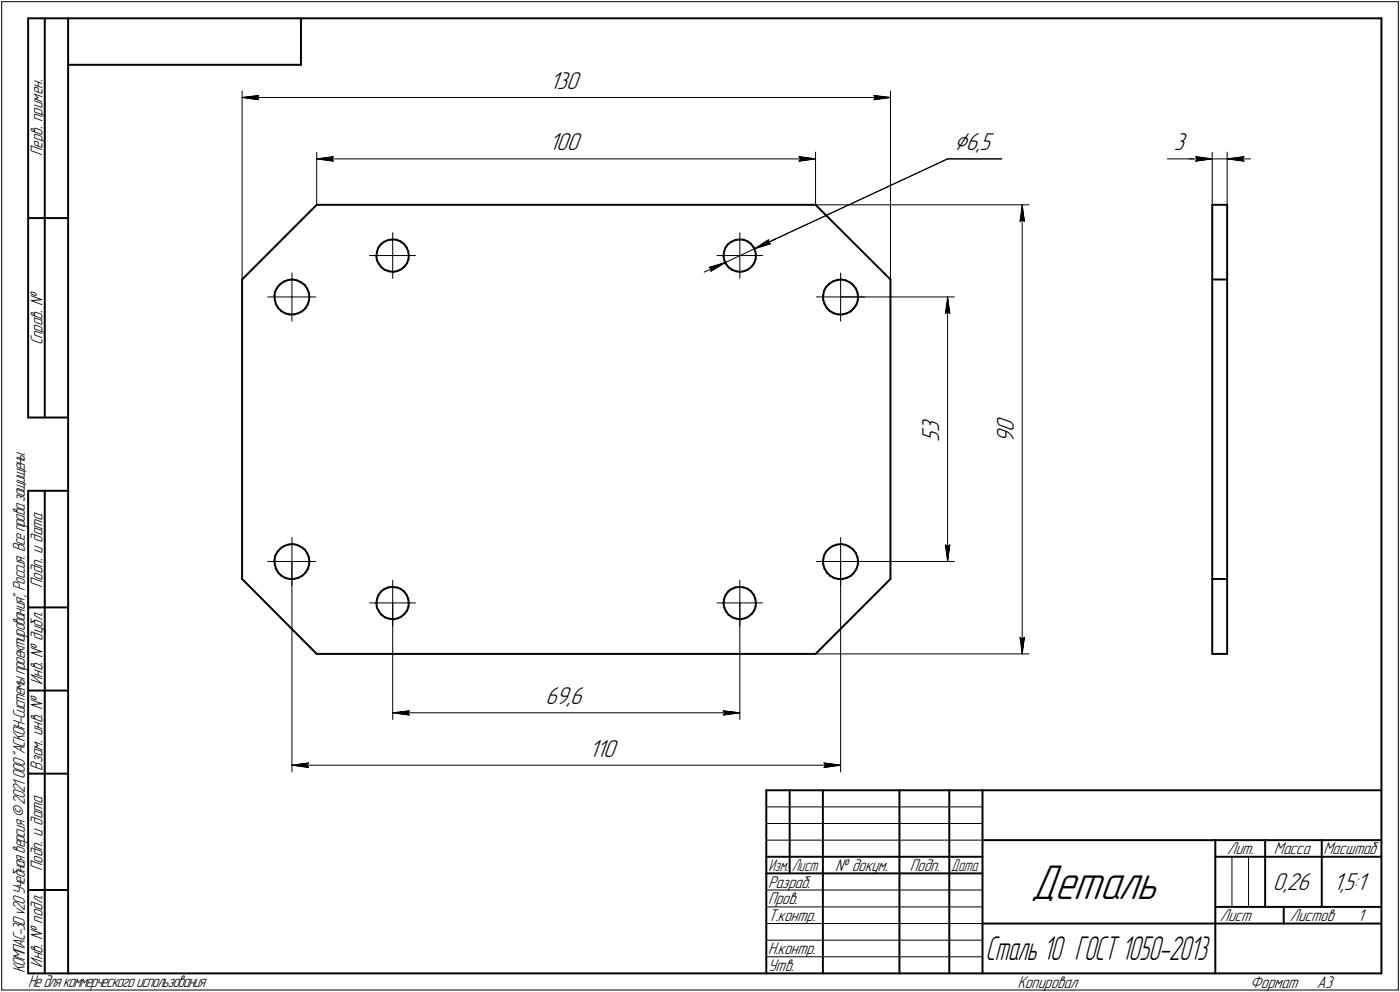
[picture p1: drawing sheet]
<svg xmlns="http://www.w3.org/2000/svg" width="421mm" height="298mm" viewBox="0 0 421 298" stroke-linecap="round" stroke-linejoin="round" font-family="sans-serif">
<g fill="none" stroke="#000" stroke-width=".59">
<path d="M8.5 5.5v120zM8.5 5.5h12zM13.5 5.5v120zM20.5 5.5v287zM20.5 5.5h395zM20.5 19.5h70zM90.5 5.5v14zM415.5 5.5v287zM8.5 65.5h12zM95.2 61.6h150.1zM95.2 61.6l-22.4 22.4zM113.2 77l.2 1.2z"/>
<path d="M113.4 75.7l-.2 1.3zM113.4 78.2l.6 1.1zM113.8 74.4l-.4 1.3zM114 79.3l.7 1zM114.6 73.4l1-.8zM114.6 73.4l-.8 1zM115.6 72.6l1.2-.5zM116.8 72.1l1.2-.1zM118 72l1.3 .1zM119.3 72.1l1.2 .5zM120.5 72.6l1 .7zM121.5 73.3l.8 1z"/>
<path d="M122.3 74.3l.5 1.2zM122.4 79.1l-.7 1zM122.8 75.5l.1 1.3zM122.9 77.9l-.5 1.2zM122.9 76.8v1.1zM217.6 77l.2 1.2zM217.8 75.7l-.2 1.3zM217.8 78.2l.6 1.1zM218.2 74.4l-.4 1.3zM218.4 79.3l.7 1zM218.9 73.4l1.1-.8zM218.9 73.4l-.7 1z"/>
<path d="M220 72.6l1.1-.5zM221.1 72.1l1.3-.1zM222.4 72l1.3 .1zM223.7 72.1l1.2 .5zM224.9 72.6l1 .7zM225.9 73.3l.8 1zM226.7 74.3l.5 1.2zM226.8 79.1l-.7 1zM227.2 75.5l.1 1.3zM227.2 77.9l-.4 1.2zM227.3 76.8l-.1 1.1zM245.3 61.6l22.5 22.4z"/>
<path d="M364.6 61.6v22.4zM364.6 61.6h4.5zM369.1 61.6v22.4zM72.8 84v90zM82.5 88.8l.1 1.3zM82.6 90.1l.4 1.3zM82.8 87.5l-.3 1.3zM83 91.4l.7 1.1zM83.5 86.3l-.7 1.2zM83.7 92.5l.9 1zM84.3 85.3l1.1-.7zM84.3 85.3l-.8 1z"/>
<path d="M84.6 93.5l1.2 .6zM85.4 84.6l1.3-.4zM85.8 94.1l1.2 .4zM86.7 84.2l1.4-.2zM87 94.5h1.4zM88.1 84l1.2 .2zM88.4 94.5l1.3-.4zM89.3 84.2l1.2 .6zM89.7 94.1l1.1-.5zM90.5 84.8l1.1 .8zM90.8 93.6l1.1-1zM91.6 85.6l.8 1.1z"/>
<path d="M92.4 86.7l.5 1.3zM92.5 91.5l-.6 1.1zM92.9 88l.1 1.2zM93 90.3l-.5 1.2zM93 89.2v1.1zM114.7 80.3l1 .8zM115.7 81.1l1.3 .4zM117 81.5l1.3 .2zM118.3 81.7l1.2-.3zM119.5 81.4l1.1-.5zM120.6 80.9l1.1-.8zM219.1 80.3l1.1 .8z"/>
<path d="M220.2 81.1l1.2 .4zM221.4 81.5l1.3 .2zM222.7 81.7l1.2-.3zM223.9 81.4l1.1-.5zM225 80.9l1.1-.8zM247.6 88.8v1.3zM247.6 90.1l.4 1.3zM247.8 87.5l-.2 1.3zM248 91.4l.7 1.1zM248.4 86.3l-.6 1.2zM248.7 92.5l.9 1zM249.3 85.3l1.1-.7z"/>
<path d="M249.3 85.3l-.9 1zM249.6 93.5l1.2 .6zM250.4 84.6l1.3-.4zM250.8 94.1l1.3 .4zM251.7 84.2l1.3-.2zM252.1 94.5h1.3zM253 84l1.3 .2zM253.4 94.5l1.3-.4zM254.3 84.2l1.2 .6zM254.7 94.1l1.2-.5zM255.5 84.8l1 .8zM255.9 93.6l.9-1z"/>
<path d="M256.5 85.6l.9 1.1zM257.4 86.7l.5 1.3zM257.6 91.5l-.8 1.1zM257.9 88l.2 1.2zM258 90.3l-.4 1.2zM258.1 89.2l-.1 1.1zM267.8 84v90zM364.6 84v90zM364.6 84h4.5zM369.1 84v90zM8.5 125.5h12zM8.5 147.5v145z"/>
<path d="M8.5 147.5h12zM13.5 147.5v145zM72.8 174l22.4 22.5zM82.5 168.3l.1 1.3zM82.6 169.6l.4 1.3zM82.8 167l-.3 1.3zM83 170.9l.7 1.1zM83.5 165.8l-.7 1.2zM83.7 172l.9 1zM84.3 164.8l1.1-.7zM84.3 164.8l-.8 1zM84.6 173l1.2 .7z"/>
<path d="M85.4 164.1l1.3-.4zM85.8 173.7l1.2 .3zM86.7 163.7l1.4-.2zM87 174h1.4zM88.1 163.5l1.2 .2zM88.4 174l1.3-.3zM89.3 163.7l1.2 .6zM89.7 173.7l1.1-.6zM90.5 164.3l1.1 .8zM90.8 173.1l1.1-1zM91.6 165.1l.8 1.1zM92.4 166.2l.5 1.3z"/>
<path d="M92.5 171l-.6 1.1zM92.9 167.5l.1 1.2zM93 169.8l-.5 1.2zM93 168.7v1.1zM113.8 178.9l-.4 1.2zM114.6 177.8l1-.8zM114.6 177.8l-.8 1.1zM115.6 177l1.2-.5zM116.8 176.5l1.2-.1zM118 176.4l1.3 .1zM119.3 176.5l1.2 .5zM120.5 177l1 .7z"/>
<path d="M121.5 177.7l.8 1zM122.3 178.7l.5 1.2zM122.8 179.9l.1 1.3zM218.2 178.9l-.4 1.2zM218.9 177.8l1.1-.8zM218.9 177.8l-.7 1.1zM220 177l1.1-.5zM221.1 176.5l1.3-.1zM222.4 176.4l1.3 .1zM223.7 176.5l1.2 .5zM224.9 177l1 .7zM225.9 177.7l.8 1z"/>
<path d="M226.7 178.7l.5 1.2zM227.2 179.9l.1 1.3zM247.6 168.3v1.3zM247.6 169.6l.4 1.3zM247.8 167l-.2 1.3zM248 170.9l.7 1.1zM248.4 165.8l-.6 1.2zM248.7 172l.9 1zM249.3 164.8l1.1-.7zM249.3 164.8l-.9 1zM249.6 173l1.2 .7zM250.4 164.1l1.3-.4z"/>
<path d="M250.8 173.7l1.3 .3zM251.7 163.7l1.3-.2zM252.1 174h1.3zM253 163.5l1.3 .2zM253.4 174l1.3-.3zM254.3 163.7l1.2 .6zM254.7 173.7l1.2-.6zM255.5 164.3l1 .8zM255.9 173.1l.9-1zM256.5 165.1l.9 1.1zM257.4 166.2l.5 1.3zM257.6 171l-.8 1.1z"/>
<path d="M257.9 167.5l.2 1.2zM258 169.8l-.4 1.2zM258.1 168.7l-.1 1.1zM267.8 174l-22.5 22.5zM364.6 174v22.5zM364.6 174h4.5zM369.1 174v22.5zM8.5 182.5h12zM95.2 196.5h150.1zM113.2 181.4l.2 1.2zM113.4 180.1l-.2 1.3zM113.4 182.6l.6 1.1z"/>
<path d="M114 183.7l.7 1zM114.7 184.7l1 .8zM115.7 185.5l1.3 .4zM117 185.9l1.3 .2zM118.3 186.1l1.2-.3zM119.5 185.8l1.1-.5zM120.6 185.3l1.1-.8zM122.4 183.5l-.7 1zM122.9 182.3l-.5 1.2zM122.9 181.2v1.1zM217.6 181.4l.2 1.2zM217.8 180.1l-.2 1.3z"/>
<path d="M217.8 182.6l.6 1.1zM218.4 183.7l.7 1zM219.1 184.7l1.1 .8zM220.2 185.5l1.2 .4zM221.4 185.9l1.3 .2zM222.7 186.1l1.2-.3zM223.9 185.8l1.1-.5zM225 185.3l1.1-.8zM226.8 183.5l-.7 1zM227.2 182.3l-.4 1.2zM227.3 181.2l-.1 1.1zM364.6 196.5h4.5z"/>
<path d="M8.5 207.5h12zM8.5 232.5h12zM230.5 237.5h185zM230.5 237.5v55zM237.5 237.5v25zM247.5 237.5v55zM270.5 237.5v55zM285.5 237.5v55zM295.5 237.5v55zM230.5 257.5h65zM295.5 252.5h120zM365.5 252.5v40z"/>
<path d="M365.5 257.5h15zM380.5 252.5v20zM380.5 257.5h35zM397.5 252.5v20zM8.5 267.5h12zM230.5 262.5h65zM295.5 277.5h70zM365.5 277.5h50zM365.5 272.5h50zM386.1 272.5v5zM8.5 292.5h12zM20.5 292.5h395z"/>
</g>
<g fill="none" stroke="#000" stroke-width=".3">
<path d="M.5 .5v297zM.5 .5h420zM420.5 .5v297zM72.8 27.3v56.7zM72.8 29.3l5-.6zM72.8 29.3l5 .7zM72.8 29.3h195zM77.3 29.3l.5 .7zM77.8 28.7l-.5 .6zM262.8 30l5-.7zM262.8 28.7l.5 .6zM262.8 28.7l5 .6z"/>
<path d="M263.3 29.3l-.5 .7zM267.8 27.3v56.7zM95.2 45.7v15.9zM95.2 47.8l5-.7zM95.2 47.8l5 .6zM95.2 47.8h150.1zM99.8 47.8l.4 .6zM100.2 47.1l-.4 .7zM240.3 48.4l5-.6zM240.3 47.1l.5 .7zM240.3 47.1l5 .7zM240.8 47.8l-.5 .6z"/>
<path d="M245.3 45.7v15.9zM285 47.8h16.2zM351 47.8h8.6zM357.6 47.8h7zM359.6 47.8h5zM359.6 47.1l5 .7zM359.6 47.1l.5 .7zM359.6 48.4l5-.6zM360.1 47.8l-.5 .6zM364.6 45.7v15.9zM364.6 47.8h4.5zM369.1 45.7v15.9z"/>
<path d="M369.1 47.8l5 .6zM369.1 47.8l5-.7zM369.1 47.8h7zM373.6 47.8l.5 .6zM374.1 47.1l-.5 .7zM111.2 76.8h6.9zM118.1 76.8h6.9zM118.1 76.8v6.9zM118.1 69.9v6.9zM215.6 76.8h6.9zM218.1 78.9l8.8-4.1zM222.5 76.8h6.9z"/>
<path d="M222.5 76.8v6.9zM222.5 69.9v6.9zM226.9 74.8l58.1-27zM226.9 74.8l4.8-1.6zM226.9 74.8l4.2-2.7zM226.9 74.8l6.4-3zM231 72.9l.7 .3zM231.1 72.1l-.1 .8zM245.3 61.6h64.2zM306.7 66.5l.7-.5zM307.4 61.6l.7 4.9zM307.4 66l.7 .5z"/>
<path d="M307.4 61.6l-.7 4.9zM307.4 61.6v134.9zM80.5 89.2h7.3zM87.8 89.2h7.2zM87.8 89.2v7.3zM87.8 82v7.2zM211.8 81.8l6.3-2.9zM213.3 80.3l4.8-1.4zM213.3 80.3l.7 .5zM213.8 81.5l4.3-2.6zM214 80.8l-.2 .7zM245.5 89.2h7.3z"/>
<path d="M252.8 89.2h7.2zM252.8 89.2v7.3zM252.8 82v7.2zM252.8 89.2h34.2zM284.3 94.2l.7-.5zM285 89.2l.7 5zM285 93.7l.7 .5zM285 89.2l-.7 5zM285 89.2v79.5zM80.5 168.7h7.3zM87.8 168.7h7.2zM87.8 168.7v7.3z"/>
<path d="M87.8 161.5v7.2zM87.8 168.7v63.3zM118.1 174.3v6.9zM222.5 174.3v6.9zM245.5 168.7h7.3zM252.8 168.7h7.2zM252.8 168.7v7.3zM252.8 161.5v7.2zM252.8 168.7v63.3zM252.8 168.7h34.2zM284.3 163.7l.7 5zM284.3 163.7l.7 .6z"/>
<path d="M285 164.3l.7-.6zM285.7 163.7l-.7 5zM111.2 181.2h6.9zM118.1 181.2h6.9zM118.1 181.2v6.9zM118.1 181.2v35zM215.6 181.2h6.9zM222.5 181.2h6.9zM222.5 181.2v6.9zM222.5 181.2v35zM245.3 196.5h64.2zM306.7 191.5l.7 5z"/>
<path d="M306.7 191.5l.7 .5zM307.4 192l.7-.5zM308.1 191.5l-.7 5zM118.1 214.2l5-.6zM118.1 214.2l5 .7zM118.1 214.2h104.4zM122.6 214.2l.5 .7zM123.1 213.6l-.5 .6zM217.5 214.9l5-.7zM217.5 213.6l.5 .6zM217.5 213.6l5 .6zM218 214.2l-.5 .7z"/>
<path d="M87.8 230l5-.7zM87.8 230l5 .6zM87.8 230h165zM92.3 230l.5 .6zM92.8 229.3l-.5 .7zM247.8 230.6l5-.6zM247.8 229.3l.4 .7zM247.8 229.3l5 .7zM248.2 230l-.4 .6zM230.5 247.5h65zM230.5 252.5h65zM230.5 242.5h65z"/>
<path d="M370.5 257.5v15zM375.5 257.5v15zM230.5 267.5h65zM230.5 272.5h65zM230.5 277.5h65zM.5 297.5h420zM230.5 282.5h65zM230.5 287.5h65z"/>
</g>
<g fill="#fff" stroke="#fff" stroke-width=".3">
<path d="M165.4 21.2h9.9zM165.4 21.3h9.9zM165.4 21.3h9.9zM165.4 21.4h9.9zM165.4 21.5h9.9zM165.4 21.6h9.9zM165.4 21.7h9.9zM165.4 21.8h9.9zM165.4 21.8h9.9zM165.4 21.9h9.9zM165.4 22h9.9zM165.4 22.1h9.9zM165.4 22.2h9.9zM165.4 22.3h9.9zM165.4 22.4h9.9zM165.4 22.4h9.9zM165.4 22.5h9.9zM165.4 22.6h9.9zM165.4 22.7h9.9zM165.4 22.8h9.9zM165.4 22.9h9.9zM165.4 22.9h9.9zM165.4 23h9.9zM165.4 23.1h9.9zM165.4 23.2h9.9zM165.4 23.3h9.9zM165.4 23.4h9.9zM165.4 23.5h9.9zM165.4 23.5h9.9zM165.4 23.6h9.9zM165.4 23.7h9.9zM165.4 23.8h9.9zM165.4 23.9h9.9zM165.4 24h9.9zM165.4 24h9.9zM165.4 24.1h9.9zM165.4 24.2h9.9zM165.4 24.3h9.9zM165.4 24.4h9.9zM165.4 24.5h9.9zM165.4 24.6h9.9zM165.4 24.6h9.9zM165.4 24.7h9.9zM165.4 24.8h9.9zM165.4 24.9h9.9zM165.4 25h9.9zM165.4 25.1h9.9zM165.4 25.1h9.9zM165.4 25.2h9.9zM165.4 25.3h9.9zM165.4 25.4h9.9zM165.4 25.5h9.9zM165.4 25.6h9.9zM165.4 25.7h9.9zM165.4 25.7h9.9zM165.4 25.8h9.9zM165.4 25.9h9.9zM165.4 26h9.9zM165.4 26.1h9.9zM165.4 26.2h9.9zM165.4 26.2h9.9zM165.4 26.3h9.9zM165.4 26.4h9.9zM165.4 26.5h9.9zM165.4 26.6h9.9zM165.4 26.7h9.9zM165.4 26.8h9.9zM165.4 26.8h9.9zM165.4 26.9h9.9zM165.4 27h9.9zM165.4 27.1h9.9zM165.4 27.2h9.9zM165.4 27.3h9.9zM165.4 27.3h9.9zM165.4 27.4h9.9zM165.4 27.5h9.9zM165.4 27.6h9.9zM165.4 27.7h9.9zM165.4 27.8h9.9zM165.4 27.9h9.9zM165.4 27.9h9.9zM165.4 28h9.9zM165.4 28.1h9.9zM165.4 28.2h9.9zM165.4 28.3h9.9z"/>
<path d="M77.7 28.2h.6zM77.1 28.3h1.2zM76.5 28.4h1.8zM75.9 28.4h2.4zM75.3 28.5h3zM74.6 28.6h3.7zM74.4 28.7h3.9zM74.2 28.8h4.1zM74 28.9h4.3zM73.7 29h4.6zM73.5 29h4.8zM73.3 29.1h5zM73.1 29.2h5.2zM72.8 29.3h5.5zM73.1 29.4h5.2zM73.2 29.5h5.1zM73.4 29.5h4.9zM73.7 29.6h4.6zM73.8 29.7h4.5zM74 29.8h4.3zM74.3 29.9h4zM74.4 30h3.9zM74.6 30.1h3.7zM75.3 30.1h3zM75.9 30.2h2.4zM76.5 30.3h1.8zM77.1 30.4h1.2zM77.7 30.5h.6z"/>
<path d="M262.3 28.2h.7zM262.3 28.3h1.3zM262.3 28.4h1.9zM262.3 28.4h2.5zM262.3 28.5h3.1zM262.3 28.6h3.7zM262.3 28.7h4zM262.3 28.8h4.2zM262.3 28.9h4.4zM262.3 29h4.7zM262.3 29h4.9zM262.3 29.1h5.1zM262.3 29.2h5.3zM262.3 29.3h5.5zM262.3 29.4h5.3zM262.3 29.5h5.2zM262.3 29.5h4.9zM262.3 29.6h4.7zM262.3 29.7h4.6zM262.3 29.8h4.3zM262.3 29.9h4.1zM262.3 30h4zM262.3 30.1h3.7zM262.3 30.1h3.1zM262.3 30.2h2.5zM262.3 30.3h1.9zM262.3 30.4h1.3zM262.3 30.5h.7z"/>
<path d="M165.1 39.6h10.3zM165.1 39.7h10.3zM165.1 39.8h10.3zM165.1 39.9h10.3zM165.1 40h10.3zM165.1 40h10.3zM165.1 40.1h10.3zM165.1 40.2h10.3zM165.1 40.3h10.3zM165.1 40.4h10.3zM165.1 40.5h10.3zM165.1 40.6h10.3zM165.1 40.6h10.3zM165.1 40.7h10.3zM165.1 40.8h10.3zM165.1 40.9h10.3zM165.1 41h10.3zM165.1 41.1h10.3zM165.1 41.1h10.3zM165.1 41.2h10.3zM165.1 41.3h10.3zM165.1 41.4h10.3zM165.1 41.5h10.3zM165.1 41.6h10.3zM165.1 41.7h10.3zM165.1 41.7h10.3zM165.1 41.8h10.3zM165.1 41.9h10.3zM165.1 42h10.3zM165.1 42.1h10.3zM165.1 42.2h10.3zM165.1 42.2h10.3zM165.1 42.3h10.3zM165.1 42.4h10.3zM165.1 42.5h10.3zM165.1 42.6h10.3zM165.1 42.7h10.3zM165.1 42.8h10.3zM165.1 42.8h10.3zM165.1 42.9h10.3zM165.1 43h10.3zM165.1 43.1h10.3zM165.1 43.2h10.3zM165.1 43.3h10.3zM165.1 43.3h10.3zM165.1 43.4h10.3zM165.1 43.5h10.3zM165.1 43.6h10.3zM165.1 43.7h10.3zM165.1 43.8h10.3zM165.1 43.9h10.3zM165.1 43.9h10.3zM165.1 44h10.3zM165.1 44.1h10.3zM165.1 44.2h10.3zM165.1 44.3h10.3zM165.1 44.4h10.3zM165.1 44.4h10.3zM165.1 44.5h10.3zM165.1 44.6h10.3zM165.1 44.7h10.3zM165.1 44.8h10.3zM165.1 44.9h10.3zM165.1 45h10.3zM165.1 45h10.3zM165.1 45.1h10.3zM165.1 45.2h10.3zM165.1 45.3h10.3zM165.1 45.4h10.3zM165.1 45.5h10.3zM165.1 45.6h10.3zM165.1 45.6h10.3zM165.1 45.7h10.3zM165.1 45.8h10.3zM165.1 45.9h10.3zM165.1 46h10.3zM165.1 46.1h10.3zM165.1 46.1h10.3zM165.1 46.2h10.3zM165.1 46.3h10.3zM165.1 46.4h10.3zM165.1 46.5h10.3zM165.1 46.6h10.3zM165.1 46.7h10.3z"/>
<path d="M100.2 46.6h.6zM99.6 46.7h1.2zM98.9 46.7h1.9zM98.3 46.8h2.5zM97.7 46.9h3.1zM97 47h3.8zM96.9 47.1h3.9zM96.7 47.2h4.1zM96.4 47.2h4.4zM96.3 47.3h4.5zM96.1 47.4h4.7zM95.8 47.5h5zM95.7 47.6h5.1zM95.5 47.7h5.3zM95.2 47.8h5.6zM95.5 47.8h5.3zM95.7 47.9h5.1zM95.8 48h5zM96.1 48.1h4.7zM96.3 48.2h4.5zM96.4 48.3h4.4zM96.7 48.3h4.1zM96.9 48.4h3.9zM97 48.5h3.8zM97.8 48.6h3zM98.6 48.7h2.2zM99.3 48.8h1.5zM100.1 48.9h.7z"/>
<path d="M239.8 46.6h.7zM239.8 46.7h1.2zM239.8 46.7h1.8zM239.8 46.8h2.5zM239.8 46.9h3.1zM239.8 47h3.7zM239.8 47.1h4zM239.8 47.2h4.1zM239.8 47.2h4.3zM239.8 47.3h4.5zM239.8 47.4h4.7zM239.8 47.5h4.9zM239.8 47.6h5.1zM239.8 47.7h5.3zM239.8 47.8h5.5zM239.8 47.8h5.3zM239.8 47.9h5.1zM239.8 48h4.9zM239.8 48.1h4.7zM239.8 48.2h4.5zM239.8 48.3h4.3zM239.8 48.3h4.1zM239.8 48.4h4zM239.8 48.5h3.7zM239.8 48.6h3zM239.8 48.7h2.3zM239.8 48.8h1.5zM239.8 48.9h.7z"/>
<path d="M177.2 221.8h9.2zM177.2 221.9h9.2zM177.2 222h9.2zM177.2 222.1h9.2zM177.2 222.2h9.2zM177.2 222.2h9.2zM177.2 222.3h9.2zM177.2 222.4h9.2zM177.2 222.5h9.2zM177.2 222.6h9.2zM177.2 222.7h9.2zM177.2 222.8h9.2zM177.2 222.8h9.2zM177.2 222.9h9.2zM177.2 223h9.2zM177.2 223.1h9.2zM177.2 223.2h9.2zM177.2 223.3h9.2zM177.2 223.4h9.2zM177.2 223.4h9.2zM177.2 223.5h9.2zM177.2 223.6h9.2zM177.2 223.7h9.2zM177.2 223.8h9.2zM177.2 223.9h9.2zM177.2 223.9h9.2zM177.2 224h9.2zM177.2 224.1h9.2zM177.2 224.2h9.2zM177.2 224.3h9.2zM177.2 224.4h9.2zM177.2 224.5h9.2zM177.2 224.5h9.2zM177.2 224.6h9.2zM177.2 224.7h9.2zM177.2 224.8h9.2zM177.2 224.9h9.2zM177.2 225h9.2zM177.2 225h9.2zM177.2 225.1h9.2zM177.2 225.2h9.2zM177.2 225.3h9.2zM177.2 225.4h9.2zM177.2 225.5h9.2zM177.2 225.6h9.2zM177.2 225.6h9.2zM177.2 225.7h9.2zM177.2 225.8h9.2zM177.2 225.9h9.2zM177.2 226h9.2zM177.2 226.1h9.2zM177.2 226.1h9.2zM177.2 226.2h9.2zM177.2 226.3h9.2zM177.2 226.4h9.2zM177.2 226.5h9.2zM177.2 226.6h9.2zM177.2 226.7h9.2zM177.2 226.7h9.2zM177.2 226.8h9.2zM177.2 226.9h9.2zM177.2 227h9.2zM177.2 227.1h9.2zM177.2 227.2h9.2zM177.2 227.2h9.2zM177.2 227.3h9.2zM177.2 227.4h9.2zM177.2 227.5h9.2zM177.2 227.6h9.2zM177.2 227.7h9.2zM177.2 227.8h9.2zM177.2 227.8h9.2zM177.2 227.9h9.2zM177.2 228h9.2zM177.2 228.1h9.2zM177.2 228.2h9.2zM177.2 228.3h9.2zM177.2 228.3h9.2zM177.2 228.4h9.2zM177.2 228.5h9.2zM177.2 228.6h9.2zM177.2 228.7h9.2zM177.2 228.8h9.2zM177.2 228.9h9.2z"/>
<path d="M92.7 228.8h.6zM92.1 228.9h1.2zM91.4 228.9h1.9zM90.8 229h2.5zM90.3 229.1h3zM89.6 229.2h3.7zM89.4 229.3h3.9zM89.2 229.4h4.1zM89 229.4h4.3zM88.8 229.5h4.5zM88.6 229.6h4.7zM88.4 229.7h4.9zM88.2 229.8h5.1zM88.1 229.9h5.2zM87.8 230h5.5zM88.1 230h5.2zM88.2 230.1h5.1zM88.4 230.2h4.9zM88.6 230.3h4.7zM88.8 230.4h4.5zM89 230.5h4.3zM89.2 230.5h4.1zM89.4 230.6h3.9zM89.6 230.7h3.7zM90.3 230.8h3zM91.1 230.9h2.2zM91.9 231h1.4zM92.6 231.1h.7z"/>
<path d="M247.3 228.8h.7zM247.3 228.9h1.3zM247.3 228.9h1.9zM247.3 229h2.6zM247.3 229.1h3.1zM247.3 229.2h3.7zM247.3 229.3h4zM247.3 229.4h4.2zM247.3 229.4h4.3zM247.3 229.5h4.6zM247.3 229.6h4.8zM247.3 229.7h4.9zM247.3 229.8h5.2zM247.3 229.9h5.3zM247.3 230h5.5zM247.3 230h5.3zM247.3 230.1h5.2zM247.3 230.2h4.9zM247.3 230.3h4.8zM247.3 230.4h4.6zM247.3 230.5h4.3zM247.3 230.5h4.2zM247.3 230.6h4zM247.3 230.7h3.7zM247.3 230.8h3.1zM247.3 230.9h2.3zM247.3 231h1.5zM247.3 231.1h.8z"/>
<path d="M164.1 206.1h12.3zM164.1 206.2h12.3zM164.1 206.2h12.3zM164.1 206.3h12.3zM164.1 206.4h12.3zM164.1 206.5h12.3zM164.1 206.6h12.3zM164.1 206.7h12.3zM164.1 206.8h12.3zM164.1 206.8h12.3zM164.1 206.9h12.3zM164.1 207h12.3zM164.1 207.1h12.3zM164.1 207.2h12.3zM164.1 207.3h12.3zM164.1 207.3h12.3zM164.1 207.4h12.3zM164.1 207.5h12.3zM164.1 207.6h12.3zM164.1 207.7h12.3zM164.1 207.8h12.3zM164.1 207.9h12.3zM164.1 207.9h12.3zM164.1 208h12.3zM164.1 208.1h12.3zM164.1 208.2h12.3zM164.1 208.3h12.3zM164.1 208.4h12.3zM164.1 208.4h12.3zM164.1 208.5h12.3zM164.1 208.6h12.3zM164.1 208.7h12.3zM164.1 208.8h12.3zM164.1 208.9h12.3zM164.1 209h12.3zM164.1 209h12.3zM164.1 209.1h12.3zM164.1 209.2h12.3zM164.1 209.3h12.3zM164.1 209.4h12.3zM164.1 209.5h12.3zM164.1 209.5h12.3zM164.1 209.6h12.3zM164.1 209.7h12.3zM164.1 209.8h12.3zM164.1 209.9h12.3zM164.1 210h12.3zM164.1 210.1h12.3zM164.1 210.1h12.3zM164.1 210.2h12.3zM164.1 210.3h12.3zM164.1 210.4h12.3zM164.1 210.5h12.3zM164.1 210.6h12.3zM164.1 210.7h12.3zM164.1 210.7h12.3zM164.1 210.8h12.3zM164.1 210.9h12.3zM164.1 211h12.3zM164.1 211.1h12.3zM164.1 211.2h12.3zM164.1 211.2h12.3zM164.1 211.3h12.3zM164.1 211.4h12.3zM164.1 211.5h12.3zM164.1 211.6h12.3zM164.1 211.7h12.3zM164.1 211.8h12.3zM164.1 211.8h12.3zM164.1 211.9h12.3zM164.1 212h12.3zM164.1 212.1h12.3zM164.1 212.2h12.3zM164.1 212.3h12.3zM164.1 212.3h12.3zM164.1 212.4h12.3zM164.1 212.5h12.3zM164.1 212.6h12.3zM164.1 212.7h12.3zM164.1 212.8h12.3zM164.1 212.9h12.3zM164.1 212.9h12.3zM164.1 213h12.3zM164.1 213.1h12.3zM164.1 213.2h12.3z"/>
<path d="M123 213.1h.6zM122.4 213.2h1.2zM121.8 213.3h1.8zM121.2 213.4h2.4zM120.6 213.4h3zM119.9 213.5h3.7zM119.7 213.6h3.9zM119.5 213.7h4.1zM119.3 213.8h4.3zM119 213.9h4.6zM118.8 214h4.8zM118.6 214h5zM118.4 214.1h5.2zM118.1 214.2h5.5zM118.4 214.3h5.2zM118.5 214.4h5.1zM118.7 214.5h4.9zM119 214.5h4.6zM119.1 214.6h4.5zM119.3 214.7h4.3zM119.5 214.8h4.1zM119.7 214.9h3.9zM119.9 215h3.7zM120.6 215.1h3zM121.2 215.1h2.4zM121.8 215.2h1.8zM122.4 215.3h1.2zM123 215.4h.6z"/>
<path d="M217 213.1h.7zM217 213.2h1.3zM217 213.3h1.9zM217 213.4h2.5zM217 213.4h3.1zM217 213.5h3.7zM217 213.6h4zM217 213.7h4.2zM217 213.8h4.4zM217 213.9h4.7zM217 214h4.9zM217 214h5.1zM217 214.1h5.3zM217 214.2h5.5zM217 214.3h5.3zM217 214.4h5.2zM217 214.5h4.9zM217 214.5h4.7zM217 214.6h4.6zM217 214.7h4.3zM217 214.8h4.1zM217 214.9h4zM217 215h3.7zM217 215.1h3.1zM217 215.1h2.5zM217 215.2h1.9zM217 215.3h1.3zM217 215.4h.7z"/>
<path d="M299.3 125h7.1zM299.3 125.1h7.1zM299.3 125.1h7.1zM299.3 125.2h7.1zM299.3 125.3h7.1zM299.3 125.4h7.1zM299.3 125.5h7.1zM299.3 125.6h7.1zM299.3 125.6h7.1zM299.3 125.7h7.1zM299.3 125.8h7.1zM299.3 125.9h7.1zM299.3 126h7.1zM299.3 126.1h7.1zM299.3 126.2h7.1zM299.3 126.2h7.1zM299.3 126.3h7.1zM299.3 126.4h7.1zM299.3 126.5h7.1zM299.3 126.6h7.1zM299.3 126.7h7.1zM299.3 126.7h7.1zM299.3 126.8h7.1zM299.3 126.9h7.1zM299.3 127h7.1zM299.3 127.1h7.1zM299.3 127.2h7.1zM299.3 127.3h7.1zM299.3 127.3h7.1zM299.3 127.4h7.1zM299.3 127.5h7.1zM299.3 127.6h7.1zM299.3 127.7h7.1zM299.3 127.8h7.1zM299.3 127.8h7.1zM299.3 127.9h7.1zM299.3 128h7.1zM299.3 128.1h7.1zM299.3 128.2h7.1zM299.3 128.3h7.1zM299.3 128.4h7.1zM299.3 128.4h7.1zM299.3 128.5h7.1zM299.3 128.6h7.1zM299.3 128.7h7.1zM299.3 128.8h7.1zM299.3 128.9h7.1zM299.3 128.9h7.1zM299.3 129h7.1zM299.3 129.1h7.1zM299.3 129.2h7.1zM299.3 129.3h7.1zM299.3 129.4h7.1zM299.3 129.5h7.1zM299.3 129.5h7.1zM299.3 129.6h7.1zM299.3 129.7h7.1zM299.3 129.8h7.1zM299.3 129.9h7.1zM299.3 130h7.1zM299.3 130h7.1zM299.3 130.1h7.1zM299.3 130.2h7.1zM299.3 130.3h7.1zM299.3 130.4h7.1zM299.3 130.5h7.1zM299.3 130.6h7.1zM299.3 130.6h7.1zM299.3 130.7h7.1zM299.3 130.8h7.1zM299.3 130.9h7.1zM299.3 131h7.1zM299.3 131.1h7.1zM299.3 131.1h7.1zM299.3 131.2h7.1zM299.3 131.3h7.1zM299.3 131.4h7.1zM299.3 131.5h7.1zM299.3 131.6h7.1zM299.3 131.7h7.1zM299.3 131.7h7.1zM299.3 131.8h7.1zM299.3 131.9h7.1zM299.3 132h7.1zM299.3 132.1h7.1zM299.3 132.2h7.1zM299.3 132.2h7.1zM299.3 132.3h7.1zM299.3 132.4h7.1zM299.3 132.5h7.1zM299.3 132.6h7.1zM299.3 132.7h7.1zM299.3 132.8h7.1zM299.3 132.8h7.1zM299.3 132.9h7.1zM299.3 133h7.1z"/>
<path d="M307.3 61.8h.3zM307.3 61.9h.3zM307.3 62h.4zM307.3 62.1h.4zM307.2 62.1h.5zM307.2 62.2h.6zM307.2 62.3h.6zM307.1 62.4h.7zM307.1 62.5h.7zM307 62.6h.9zM307 62.7h.9zM306.9 62.7h1zM306.9 62.8h1.1zM306.9 62.9h1.1zM306.8 63h1.3zM306.8 63.1h1.3zM306.7 63.2h1.5zM306.7 63.2h1.5zM306.7 63.3h1.5zM306.7 63.4h1.6zM306.7 63.5h1.6zM306.7 63.6h1.6zM306.7 63.7h1.6zM306.7 63.8h1.6zM306.7 63.8h1.6zM306.7 63.9h1.6zM306.7 64h1.7zM306.6 64.1h1.8zM306.6 64.2h1.8zM306.6 64.3h1.8zM306.6 64.3h1.8zM306.6 64.4h1.8zM306.6 64.5h1.8zM306.6 64.6h1.8zM306.6 64.7h1.8zM306.6 64.8h1.8zM306.5 64.9h1.9zM306.5 64.9h1.9zM306.5 65h1.9zM306.5 65.1h1.9zM306.5 65.2h2zM306.5 65.3h2zM306.5 65.4h2zM306.5 65.4h2zM306.4 65.5h2.1zM306.4 65.6h2.1zM306.4 65.7h2.1zM306.4 65.8h2.2zM306.4 65.9h2.2zM306.4 66h2.2zM306.4 66h2.2zM306.4 66.1h2.2zM306.4 66.2h2.2zM306.3 66.3h2.3zM306.3 66.4h2.4zM306.3 66.5h2.4zM306.3 66.5h2.4zM306.3 66.6h2.4zM306.3 66.7h2.4zM306.3 66.8h2.4zM306.3 66.9h2.4z"/>
<path d="M306.2 191h2.5zM306.3 191.1h2.4zM306.3 191.2h2.4zM306.3 191.3h2.4zM306.3 191.3h2.4zM306.3 191.4h2.4zM306.3 191.5h2.4zM306.3 191.6h2.4zM306.3 191.7h2.3zM306.4 191.8h2.2zM306.4 191.9h2.2zM306.4 191.9h2.2zM306.4 192h2.2zM306.4 192.1h2.2zM306.4 192.2h2.2zM306.4 192.3h2.1zM306.4 192.4h2.1zM306.4 192.4h2.1zM306.5 192.5h2zM306.5 192.6h2zM306.5 192.7h2zM306.5 192.8h2zM306.5 192.9h1.9zM306.5 193h1.9zM306.5 193h1.9zM306.5 193.1h1.9zM306.5 193.2h1.9zM306.6 193.3h1.8zM306.6 193.4h1.8zM306.6 193.5h1.8zM306.6 193.5h1.8zM306.6 193.6h1.8zM306.6 193.7h1.8zM306.6 193.8h1.8zM306.6 193.9h1.8zM306.6 194h1.8zM306.7 194.1h1.7zM306.7 194.1h1.6zM306.7 194.2h1.6zM306.7 194.3h1.6zM306.7 194.4h1.6zM306.7 194.5h1.6zM306.7 194.6h1.6zM306.7 194.6h1.6zM306.7 194.7h1.5zM306.7 194.8h1.5zM306.7 194.9h1.5zM306.8 195h1.3zM306.8 195.1h1.3zM306.9 195.2h1.1zM306.9 195.2h1.1zM306.9 195.3h1zM307 195.4h.9zM307 195.5h.9zM307.1 195.6h.7zM307.1 195.7h.7zM307.2 195.7h.6zM307.2 195.8h.6zM307.2 195.9h.5zM307.3 196h.4zM307.3 196.1h.4zM307.3 196.2h.3zM307.3 196.3h.3z"/>
<path d="M276.9 125.3h7.1zM276.9 125.4h7.1zM276.9 125.5h7.1zM276.9 125.6h7.1zM276.9 125.6h7.1zM276.9 125.7h7.1zM276.9 125.8h7.1zM276.9 125.9h7.1zM276.9 126h7.1zM276.9 126.1h7.1zM276.9 126.2h7.1zM276.9 126.2h7.1zM276.9 126.3h7.1zM276.9 126.4h7.1zM276.9 126.5h7.1zM276.9 126.6h7.1zM276.9 126.7h7.1zM276.9 126.7h7.1zM276.9 126.8h7.1zM276.9 126.9h7.1zM276.9 127h7.1zM276.9 127.1h7.1zM276.9 127.2h7.1zM276.9 127.3h7.1zM276.9 127.3h7.1zM276.9 127.4h7.1zM276.9 127.5h7.1zM276.9 127.6h7.1zM276.9 127.7h7.1zM276.9 127.8h7.1zM276.9 127.8h7.1zM276.9 127.9h7.1zM276.9 128h7.1zM276.9 128.1h7.1zM276.9 128.2h7.1zM276.9 128.3h7.1zM276.9 128.4h7.1zM276.9 128.4h7.1zM276.9 128.5h7.1zM276.9 128.6h7.1zM276.9 128.7h7.1zM276.9 128.8h7.1zM276.9 128.9h7.1zM276.9 128.9h7.1zM276.9 129h7.1zM276.9 129.1h7.1zM276.9 129.2h7.1zM276.9 129.3h7.1zM276.9 129.4h7.1zM276.9 129.5h7.1zM276.9 129.5h7.1zM276.9 129.6h7.1zM276.9 129.7h7.1zM276.9 129.8h7.1zM276.9 129.9h7.1zM276.9 130h7.1zM276.9 130h7.1zM276.9 130.1h7.1zM276.9 130.2h7.1zM276.9 130.3h7.1zM276.9 130.4h7.1zM276.9 130.5h7.1zM276.9 130.6h7.1zM276.9 130.6h7.1zM276.9 130.7h7.1zM276.9 130.8h7.1zM276.9 130.9h7.1zM276.9 131h7.1zM276.9 131.1h7.1zM276.9 131.1h7.1zM276.9 131.2h7.1zM276.9 131.3h7.1zM276.9 131.4h7.1zM276.9 131.5h7.1zM276.9 131.6h7.1zM276.9 131.7h7.1zM276.9 131.7h7.1zM276.9 131.8h7.1zM276.9 131.9h7.1zM276.9 132h7.1zM276.9 132.1h7.1zM276.9 132.2h7.1zM276.9 132.2h7.1zM276.9 132.3h7.1zM276.9 132.4h7.1zM276.9 132.5h7.1zM276.9 132.6h7.1z"/>
<path d="M284.9 89.5h.3zM284.9 89.6h.3zM284.8 89.7h.4zM284.8 89.7h.4zM284.7 89.8h.5zM284.7 89.9h.6zM284.7 90h.6zM284.6 90.1h.8zM284.6 90.2h.8zM284.6 90.3h.9zM284.6 90.3h.9zM284.5 90.4h1zM284.5 90.5h1.1zM284.5 90.6h1.1zM284.4 90.7h1.3zM284.4 90.8h1.3zM284.3 90.8h1.4zM284.3 90.9h1.4zM284.2 91h1.5zM284.2 91.1h1.6zM284.2 91.2h1.6zM284.2 91.3h1.6zM284.2 91.4h1.6zM284.2 91.4h1.6zM284.2 91.5h1.6zM284.2 91.6h1.6zM284.2 91.7h1.7zM284.1 91.8h1.8zM284.1 91.9h1.8zM284.1 91.9h1.8zM284.1 92h1.8zM284.1 92.1h1.8zM284.1 92.2h1.8zM284.1 92.3h1.9zM284.1 92.4h1.9zM284.1 92.5h1.9zM284.1 92.5h1.9zM284.1 92.6h1.9zM284.1 92.7h1.9zM284.1 92.8h1.9zM284.1 92.9h1.9zM284.1 93h2zM284.1 93h2zM284.1 93.1h2zM284.1 93.2h2zM284 93.3h2.1zM284 93.4h2.1zM284 93.5h2.1zM284 93.6h2.2zM284 93.6h2.2zM284 93.7h2.2zM284 93.8h2.2zM284 93.9h2.2zM284 94h2.2zM283.9 94.1h2.3zM283.9 94.1h2.4zM283.9 94.2h2.4zM283.9 94.3h2.4zM283.9 94.4h2.4zM283.9 94.5h2.4zM283.9 94.6h2.4zM283.9 94.7h2.4z"/>
<path d="M283.8 163.2h2.5zM283.9 163.3h2.4zM283.9 163.4h2.4zM283.9 163.5h2.4zM283.9 163.6h2.4zM283.9 163.7h2.4zM283.9 163.7h2.4zM283.9 163.8h2.4zM283.9 163.9h2.3zM284 164h2.2zM284 164.1h2.2zM284 164.2h2.2zM284 164.3h2.2zM284 164.3h2.2zM284 164.4h2.2zM284 164.5h2.1zM284 164.6h2.1zM284 164.7h2.1zM284.1 164.8h2zM284.1 164.8h2zM284.1 164.9h2zM284.1 165h2zM284.1 165.1h1.9zM284.1 165.2h1.9zM284.1 165.3h1.9zM284.1 165.4h1.9zM284.1 165.4h1.9zM284.1 165.5h1.9zM284.1 165.6h1.9zM284.1 165.7h1.9zM284.1 165.8h1.8zM284.1 165.9h1.8zM284.1 165.9h1.8zM284.1 166h1.8zM284.1 166.1h1.8zM284.1 166.2h1.8zM284.2 166.3h1.7zM284.2 166.4h1.6zM284.2 166.5h1.6zM284.2 166.5h1.6zM284.2 166.6h1.6zM284.2 166.7h1.6zM284.2 166.8h1.6zM284.2 166.9h1.6zM284.2 167h1.5zM284.3 167h1.4zM284.3 167.1h1.4zM284.4 167.2h1.3zM284.4 167.3h1.3zM284.5 167.4h1.1zM284.5 167.5h1.1zM284.5 167.6h1zM284.6 167.6h.9zM284.6 167.7h.9zM284.6 167.8h.8zM284.6 167.9h.8zM284.7 168h.6zM284.7 168.1h.6zM284.7 168.1h.5zM284.8 168.2h.4zM284.8 168.3h.4zM284.9 168.4h.3zM284.9 168.5h.3z"/>
<path d="M216.2 79h1.8zM215.9 79.1h2zM215.6 79.2h2.2zM215.4 79.2h2.4zM215.1 79.3h2.6zM214.8 79.4h2.8zM214.5 79.5h3zM214.3 79.6h3.1zM214 79.7h3.3zM213.7 79.8h3.6zM213.4 79.8h3.8zM213.2 79.9h3.9zM212.9 80h4.1zM212.6 80.1h4.3zM212.7 80.2h4.1zM212.7 80.3h4zM212.8 80.3h3.9zM212.8 80.4h3.7zM212.9 80.5h3.5zM212.9 80.6h3.3zM212.9 80.7h3.3zM212.9 80.8h3.1zM213 80.9h2.9zM213 80.9h2.7zM213.1 81h2.5zM213.1 81.1h2.4zM213.1 81.2h2.3zM213.2 81.3h2zM213.2 81.4h1.9zM213.3 81.4h1.7zM213.3 81.5h1.5zM213.4 81.6h1.3zM213.4 81.7h1.1zM213.4 81.8h1.1zM213.4 81.9h.9zM213.5 82h.7zM213.5 82h.5zM213.6 82.1h.4zM213.6 82.2h.2z"/>
<path d="M231.3 71.4h.2zM231.1 71.5h.4zM231.1 71.5h.5zM230.9 71.6h.7zM230.8 71.7h.8zM230.6 71.8h1zM230.5 71.9h1.1zM230.4 72h1.3zM230.2 72.1h1.5zM230.1 72.1h1.7zM230 72.2h1.8zM229.8 72.3h2.1zM229.7 72.4h2.2zM229.5 72.5h2.4zM229.4 72.6h2.6zM229.3 72.6h2.7zM229.2 72.7h2.9zM229 72.8h3.1zM228.9 72.9h3.3zM228.8 73h3.4zM228.6 73.1h3.6zM228.5 73.2h3.7zM228.3 73.2h4zM228.2 73.3h4.1zM228.2 73.4h4.2zM228.1 73.5h4.3zM228 73.6h4.4zM227.9 73.7h4.3zM227.8 73.7h4.1zM227.8 73.8h3.8zM227.7 73.9h3.7zM227.6 74h3.5zM227.6 74.1h3.2zM227.5 74.2h3zM227.4 74.3h2.9zM227.3 74.3h2.7zM227.2 74.4h2.5zM227.2 74.5h2.2zM227.1 74.6h2.1zM227 74.7h1.9z"/>
<path d="M287 39.5h12.3zM287 39.5h12.3zM287 39.6h12.3zM287 39.7h12.3zM287 39.8h12.3zM287 39.9h12.3zM287 40h12.3zM287 40h12.3zM287 40.1h12.3zM287 40.2h12.3zM287 40.3h12.3zM287 40.4h12.3zM287 40.5h12.3zM287 40.6h12.3zM287 40.6h12.3zM287 40.7h12.3zM287 40.8h12.3zM287 40.9h12.3zM287 41h12.3zM287 41.1h12.3zM287 41.1h12.3zM287 41.2h12.3zM287 41.3h12.3zM287 41.4h12.3zM287 41.5h12.3zM287 41.6h12.3zM287 41.7h12.3zM287 41.7h12.3zM287 41.8h12.3zM287 41.9h12.3zM287 42h12.3zM287 42.1h12.3zM287 42.2h12.3zM287 42.2h12.3zM287 42.3h12.3zM287 42.4h12.3zM287 42.5h12.3zM287 42.6h12.3zM287 42.7h12.3zM287 42.8h12.3zM287 42.8h12.3zM287 42.9h12.3zM287 43h12.3zM287 43.1h12.3zM287 43.2h12.3zM287 43.3h12.3zM287 43.3h12.3zM287 43.4h12.3zM287 43.5h12.3zM287 43.6h12.3zM287 43.7h12.3zM287 43.8h12.3zM287 43.9h12.3zM287 43.9h12.3zM287 44h12.3zM287 44.1h12.3zM287 44.2h12.3zM287 44.3h12.3zM287 44.4h12.3zM287 44.4h12.3zM287 44.5h12.3zM287 44.6h12.3zM287 44.7h12.3zM287 44.8h12.3zM287 44.9h12.3zM287 45h12.3zM287 45h12.3zM287 45.1h12.3zM287 45.2h12.3zM287 45.3h12.3zM287 45.4h12.3zM287 45.5h12.3zM287 45.6h12.3zM287 45.6h12.3zM287 45.7h12.3zM287 45.8h12.3zM287 45.9h12.3zM287 46h12.3zM287 46.1h12.3zM287 46.1h12.3zM287 46.2h12.3zM287 46.3h12.3zM287 46.4h12.3zM287 46.5h12.3zM287 46.6h12.3zM287 46.7h12.3z"/>
<path d="M353 39.6h4.6zM353 39.7h4.6zM353 39.8h4.6zM353 39.9h4.6zM353 40h4.6zM353 40h4.6zM353 40.1h4.6zM353 40.2h4.6zM353 40.3h4.6zM353 40.4h4.6zM353 40.5h4.6zM353 40.6h4.6zM353 40.6h4.6zM353 40.7h4.6zM353 40.8h4.6zM353 40.9h4.6zM353 41h4.6zM353 41.1h4.6zM353 41.1h4.6zM353 41.2h4.6zM353 41.3h4.6zM353 41.4h4.6zM353 41.5h4.6zM353 41.6h4.6zM353 41.7h4.6zM353 41.7h4.6zM353 41.8h4.6zM353 41.9h4.6zM353 42h4.6zM353 42.1h4.6zM353 42.2h4.6zM353 42.2h4.6zM353 42.3h4.6zM353 42.4h4.6zM353 42.5h4.6zM353 42.6h4.6zM353 42.7h4.6zM353 42.8h4.6zM353 42.8h4.6zM353 42.9h4.6zM353 43h4.6zM353 43.1h4.6zM353 43.2h4.6zM353 43.3h4.6zM353 43.3h4.6zM353 43.4h4.6zM353 43.5h4.6zM353 43.6h4.6zM353 43.7h4.6zM353 43.8h4.6zM353 43.9h4.6zM353 43.9h4.6zM353 44h4.6zM353 44.1h4.6zM353 44.2h4.6zM353 44.3h4.6zM353 44.4h4.6zM353 44.4h4.6zM353 44.5h4.6zM353 44.6h4.6zM353 44.7h4.6zM353 44.8h4.6zM353 44.9h4.6zM353 45h4.6zM353 45h4.6zM353 45.1h4.6zM353 45.2h4.6zM353 45.3h4.6zM353 45.4h4.6zM353 45.5h4.6zM353 45.6h4.6zM353 45.6h4.6zM353 45.7h4.6zM353 45.8h4.6zM353 45.9h4.6zM353 46h4.6zM353 46.1h4.6zM353 46.1h4.6zM353 46.2h4.6zM353 46.3h4.6zM353 46.4h4.6zM353 46.5h4.6zM353 46.6h4.6zM353 46.7h4.6z"/>
<path d="M359.1 46.6h.6zM359.1 46.7h1.2zM359.1 46.7h1.8zM359.1 46.8h2.5zM359.1 46.9h3.1zM359.1 47h3.7zM359.1 47.1h4zM359.1 47.2h4.1zM359.1 47.2h4.3zM359.1 47.3h4.5zM359.1 47.4h4.7zM359.1 47.5h4.9zM359.1 47.6h5.1zM359.1 47.7h5.3zM359.1 47.8h5.5zM359.1 47.8h5.3zM359.1 47.9h5.1zM359.1 48h4.9zM359.1 48.1h4.7zM359.1 48.2h4.5zM359.1 48.3h4.3zM359.1 48.3h4.1zM359.1 48.4h4zM359.1 48.5h3.7zM359.1 48.6h3zM359.1 48.7h2.3zM359.1 48.8h1.5zM359.1 48.9h.7z"/>
<path d="M374 46.6h.6zM373.4 46.7h1.2zM372.8 46.7h1.8zM372.2 46.8h2.4zM371.6 46.9h3zM370.9 47h3.7zM370.8 47.1h3.8zM370.6 47.2h4zM370.3 47.2h4.3zM370.2 47.3h4.4zM369.9 47.4h4.7zM369.7 47.5h4.9zM369.5 47.6h5.1zM369.3 47.7h5.3zM369.1 47.8h5.5zM369.3 47.8h5.3zM369.5 47.9h5.1zM369.7 48h4.9zM369.9 48.1h4.7zM370.2 48.2h4.4zM370.3 48.3h4.3zM370.6 48.3h4zM370.8 48.4h3.8zM370.9 48.5h3.7zM371.7 48.6h2.9zM372.4 48.7h2.2zM373.1 48.8h1.5zM373.9 48.9h.7z"/>
</g>
<g fill="#000" stroke="#000" stroke-width=".3">
<path d="M72.8 29.3h4.5zM73.5 29.4h3.9zM74.1 29.5h3.4zM74.8 29.5h2.8zM75.4 29.6h2.2zM75.9 29.7h1.7zM76.6 29.8h1.1zM77.2 29.9h.6z"/>
<path d="M77.1 28.8h.7zM76.5 28.9h1.2zM75.7 29h1.9zM75 29h2.6zM74.3 29.1h3.2zM73.6 29.2h3.8z"/>
<path d="M262.9 28.8h.7zM263 28.9h1.2zM263.1 29h1.9zM263.1 29h2.6zM263.2 29.1h3.2zM263.3 29.2h3.8z"/>
<path d="M263.3 29.3h4.5zM263.3 29.4h3.9zM263.2 29.5h3.4zM263.1 29.5h2.8zM263.1 29.6h2.2zM263.1 29.7h1.7zM263 29.8h1.1zM262.9 29.9h.6z"/>
<path d="M95.2 47.8h4.6zM95.9 47.8h4zM96.5 47.9h3.5zM97.2 48h2.8zM97.8 48.1h2.3zM98.4 48.2h1.8zM99.1 48.3h1.1zM99.7 48.3h.5z"/>
<path d="M99.7 47.2h.5zM99.1 47.2h1.1zM98.4 47.3h1.8zM97.8 47.4h2.3zM97.2 47.5h2.8zM96.5 47.6h3.5zM95.9 47.7h4z"/>
<path d="M240.4 47.2h.6zM240.5 47.2h1.1zM240.5 47.3h1.7zM240.5 47.4h2.3zM240.6 47.5h2.8zM240.7 47.6h3.4zM240.8 47.7h3.9z"/>
<path d="M240.8 47.8h4.5zM240.8 47.8h3.9zM240.7 47.9h3.4zM240.6 48h2.8zM240.5 48.1h2.3zM240.5 48.2h1.7zM240.5 48.3h1.1zM240.4 48.3h.6z"/>
<path d="M359.7 47.2h.6zM359.7 47.2h1.1zM359.8 47.3h1.7zM359.8 47.4h2.3zM359.9 47.5h2.8zM360 47.6h3.4zM360.1 47.7h3.9z"/>
<path d="M360.1 47.8h4.5zM360.1 47.8h3.9zM360 47.9h3.4zM359.9 48h2.8zM359.8 48.1h2.3zM359.8 48.2h1.7zM359.7 48.3h1.1zM359.7 48.3h.6z"/>
<path d="M369.1 47.8h4.5zM369.7 47.8h4zM370.3 47.9h3.5zM371 48h2.9zM371.6 48.1h2.3zM372.3 48.2h1.7zM372.9 48.3h1.2zM373.5 48.3h.6z"/>
<path d="M373.5 47.2h.6zM372.9 47.2h1.2zM372.3 47.3h1.7zM371.6 47.4h2.3zM371 47.5h2.9zM370.3 47.6h3.5zM369.7 47.7h4z"/>
<path d="M217.6 79.1h.2zM217.3 79.2h.3zM217 79.2h.4zM216.7 79.3h.5zM216.4 79.4h.6zM216.2 79.5h.6zM215.9 79.6h.8zM215.6 79.7h.8zM215.3 79.8h.9zM215.1 79.8h1zM214.7 79.9h1.2zM214.5 80h1.2zM214.2 80.1h1.3zM213.9 80.2h1.4zM213.6 80.3h1.5zM213.3 80.3h1.7zM213.4 80.4h1.3zM213.6 80.5h.9zM213.7 80.6h.7zM213.9 80.7h.3z"/>
<path d="M217.6 79.2h.2zM217.4 79.2h.2zM217.2 79.3h.2zM217 79.4h.3zM216.8 79.5h.4zM216.7 79.6h.3zM216.4 79.7h.5zM216.2 79.8h.5zM216.1 79.8h.5zM215.9 79.9h.6zM215.7 80h.6zM215.5 80.1h.7zM215.3 80.2h.8zM215.1 80.3h.8zM215 80.3h.8zM214.7 80.4h.9zM214.5 80.5h1zM214.4 80.6h1zM214.2 80.7h1zM214 80.8h1.1zM214 80.9h1zM214 80.9h.8zM214 81h.6zM214 81.1h.5zM213.9 81.2h.5zM213.9 81.3h.3zM213.9 81.4h.2z"/>
<path d="M230.8 73h.4zM230.6 73.1h.8zM230.5 73.2h1.1zM230.3 73.2h1.4zM230.1 73.3h1.4zM229.9 73.4h1.3zM229.7 73.5h1.3zM229.5 73.6h1.2zM229.4 73.7h1.1zM229.2 73.7h.9zM228.9 73.8h1zM228.8 73.9h.8zM228.6 74h.8zM228.4 74.1h.7zM228.3 74.2h.6zM228.1 74.3h.4zM227.8 74.3h.5zM227.7 74.4h.3zM227.5 74.5h.3zM227.3 74.6h.2z"/>
<path d="M230.9 72.2h.2zM230.8 72.3h.3zM230.6 72.4h.5zM230.5 72.5h.6zM230.4 72.6h.7zM230.3 72.6h.8zM230.1 72.7h1zM230 72.8h1.1zM229.9 72.9h1.1zM229.7 73h1.1zM229.6 73.1h1zM229.4 73.2h1.1zM229.4 73.2h.9zM229.2 73.3h.9zM229 73.4h.9zM228.9 73.5h.8zM228.8 73.6h.7zM228.7 73.7h.7zM228.5 73.7h.7zM228.4 73.8h.5zM228.3 73.9h.5zM228.2 74h.4zM228 74.1h.4zM227.8 74.2h.5zM227.8 74.3h.3zM227.6 74.3h.2zM227.5 74.4h.2zM227.3 74.5h.2z"/>
<path d="M307.3 62.8h.1zM307.3 62.9h.1zM307.3 63h.1zM307.3 63.1h.1zM307.3 63.2h.1zM307.3 63.2h.1zM307.3 63.3h.1zM307.3 63.4h.1zM307.2 63.5h.2zM307.2 63.6h.2zM307.2 63.7h.2zM307.2 63.8h.2zM307.2 63.8h.2zM307.2 63.9h.2zM307.2 64h.2zM307.1 64.1h.3zM307.1 64.2h.3zM307.1 64.3h.3zM307.1 64.3h.3zM307.1 64.4h.3zM307.1 64.5h.3zM307.1 64.6h.3zM307 64.7h.4zM307 64.8h.4zM307 64.9h.4zM307 64.9h.4zM307 65h.4zM307 65.1h.4zM307 65.2h.4zM307 65.3h.4zM306.9 65.4h.5zM306.9 65.4h.5zM306.9 65.5h.5zM306.9 65.6h.5zM306.9 65.7h.5zM306.9 65.8h.5zM306.9 65.9h.5zM306.8 66h.6zM306.8 66h.6zM306.8 66.1h.5zM306.8 66.2h.5zM306.8 66.3h.3zM306.8 66.4h.2z"/>
<path d="M307.4 62.2h.2zM307.4 62.3h.2zM307.4 62.4h.2zM307.4 62.5h.2zM307.4 62.6h.2zM307.4 62.7h.2zM307.4 62.7h.2zM307.4 62.8h.3zM307.4 62.9h.3zM307.4 63h.3zM307.4 63.1h.3zM307.4 63.2h.3zM307.4 63.2h.3zM307.4 63.3h.3zM307.4 63.4h.3zM307.4 63.5h.4zM307.4 63.6h.4zM307.4 63.7h.4zM307.4 63.8h.4zM307.4 63.8h.4zM307.4 63.9h.4zM307.4 64h.4zM307.4 64.1h.4zM307.4 64.2h.4zM307.4 64.3h.4zM307.4 64.3h.4zM307.4 64.4h.4zM307.4 64.5h.4zM307.4 64.6h.4zM307.4 64.7h.5zM307.4 64.8h.5zM307.4 64.9h.5zM307.4 64.9h.5zM307.4 65h.5zM307.4 65.1h.5zM307.4 65.2h.5zM307.4 65.3h.5zM307.4 65.4h.6zM307.4 65.4h.6zM307.4 65.5h.6zM307.4 65.6h.6zM307.4 65.7h.6zM307.4 65.8h.6zM307.4 65.9h.6zM307.4 66h.7zM307.4 66h.7zM307.6 66.1h.5zM307.7 66.2h.4zM307.8 66.3h.3zM307.9 66.4h.2z"/>
<path d="M284.8 90.5h.2zM284.8 90.6h.2zM284.8 90.7h.2zM284.8 90.8h.2zM284.8 90.8h.2zM284.8 90.9h.2zM284.8 91h.2zM284.8 91.1h.2zM284.7 91.2h.3zM284.7 91.3h.3zM284.7 91.4h.3zM284.7 91.4h.3zM284.7 91.5h.3zM284.7 91.6h.3zM284.7 91.7h.3zM284.6 91.8h.4zM284.6 91.9h.4zM284.6 91.9h.4zM284.6 92h.4zM284.6 92.1h.4zM284.6 92.2h.4zM284.6 92.3h.4zM284.6 92.4h.4zM284.6 92.5h.4zM284.6 92.5h.4zM284.6 92.6h.4zM284.6 92.7h.4zM284.6 92.8h.4zM284.6 92.9h.4zM284.6 93h.4zM284.5 93h.5zM284.5 93.1h.5zM284.5 93.2h.5zM284.5 93.3h.5zM284.5 93.4h.5zM284.5 93.5h.5zM284.5 93.6h.5zM284.4 93.6h.6zM284.4 93.7h.6zM284.4 93.8h.5zM284.4 93.9h.4zM284.4 94h.2zM284.4 94.1h.2z"/>
<path d="M285 89.9h.2zM285 90h.2zM285 90.1h.2zM285 90.2h.2zM285 90.3h.2zM285 90.3h.2zM285 90.4h.2zM285 90.5h.2zM285 90.6h.2zM285 90.7h.2zM285 90.8h.2zM285 90.8h.2zM285 90.9h.2zM285 91h.2zM285 91.1h.2zM285 91.2h.3zM285 91.3h.3zM285 91.4h.3zM285 91.4h.3zM285 91.5h.3zM285 91.6h.3zM285 91.7h.3zM285 91.8h.4zM285 91.9h.4zM285 91.9h.4zM285 92h.4zM285 92.1h.4zM285 92.2h.4zM285 92.3h.4zM285 92.4h.5zM285 92.5h.5zM285 92.5h.5zM285 92.6h.5zM285 92.7h.5zM285 92.8h.5zM285 92.9h.5zM285 93h.5zM285 93h.6zM285 93.1h.6zM285 93.2h.6zM285 93.3h.6zM285 93.4h.6zM285 93.5h.6zM285 93.6h.6zM285 93.6h.7zM285 93.7h.7zM285.2 93.8h.5zM285.2 93.9h.5zM285.3 94h.4zM285.5 94.1h.2z"/>
<path d="M284.4 163.9h.2zM284.4 164h.2zM284.4 164.1h.4zM284.4 164.2h.5zM284.4 164.3h.6zM284.4 164.3h.6zM284.5 164.4h.5zM284.5 164.5h.5zM284.5 164.6h.5zM284.5 164.7h.5zM284.5 164.8h.5zM284.5 164.8h.5zM284.5 164.9h.5zM284.6 165h.4zM284.6 165.1h.4zM284.6 165.2h.4zM284.6 165.3h.4zM284.6 165.4h.4zM284.6 165.4h.4zM284.6 165.5h.4zM284.6 165.6h.4zM284.6 165.7h.4zM284.6 165.8h.4zM284.6 165.9h.4zM284.6 165.9h.4zM284.6 166h.4zM284.6 166.1h.4zM284.6 166.2h.4zM284.7 166.3h.3zM284.7 166.4h.3zM284.7 166.5h.3zM284.7 166.5h.3zM284.7 166.6h.3zM284.7 166.7h.3zM284.7 166.8h.3zM284.8 166.9h.2zM284.8 167h.2zM284.8 167h.2zM284.8 167.1h.2zM284.8 167.2h.2zM284.8 167.3h.2zM284.8 167.4h.2zM284.8 167.5h.2z"/>
<path d="M285.5 163.9h.2zM285.3 164h.4zM285.2 164.1h.5zM285.2 164.2h.5zM285 164.3h.7zM285 164.3h.7zM285 164.4h.6zM285 164.5h.6zM285 164.6h.6zM285 164.7h.6zM285 164.8h.6zM285 164.8h.6zM285 164.9h.6zM285 165h.5zM285 165.1h.5zM285 165.2h.5zM285 165.3h.5zM285 165.4h.5zM285 165.4h.5zM285 165.5h.5zM285 165.6h.5zM285 165.7h.4zM285 165.8h.4zM285 165.9h.4zM285 165.9h.4zM285 166h.4zM285 166.1h.4zM285 166.2h.4zM285 166.3h.3zM285 166.4h.3zM285 166.5h.3zM285 166.5h.3zM285 166.6h.3zM285 166.7h.3zM285 166.8h.3zM285 166.9h.2zM285 167h.2zM285 167h.2zM285 167.1h.2zM285 167.2h.2zM285 167.3h.2zM285 167.4h.2zM285 167.5h.2zM285 167.6h.2zM285 167.6h.2zM285 167.7h.2zM285 167.8h.2zM285 167.9h.2zM285 168h.2zM285 168.1h.2z"/>
<path d="M306.8 191.7h.2zM306.8 191.8h.3zM306.8 191.9h.5zM306.8 191.9h.5zM306.8 192h.6zM306.8 192.1h.6zM306.9 192.2h.5zM306.9 192.3h.5zM306.9 192.4h.5zM306.9 192.4h.5zM306.9 192.5h.5zM306.9 192.6h.5zM306.9 192.7h.5zM307 192.8h.4zM307 192.9h.4zM307 193h.4zM307 193h.4zM307 193.1h.4zM307 193.2h.4zM307 193.3h.4zM307 193.4h.4zM307.1 193.5h.3zM307.1 193.5h.3zM307.1 193.6h.3zM307.1 193.7h.3zM307.1 193.8h.3zM307.1 193.9h.3zM307.1 194h.3zM307.2 194.1h.2zM307.2 194.1h.2zM307.2 194.2h.2zM307.2 194.3h.2zM307.2 194.4h.2zM307.2 194.5h.2zM307.2 194.6h.2zM307.3 194.6h.1zM307.3 194.7h.1zM307.3 194.8h.1zM307.3 194.9h.1zM307.3 195h.1zM307.3 195.1h.1zM307.3 195.2h.1zM307.3 195.2h.1z"/>
<path d="M307.9 191.7h.2zM307.8 191.8h.3zM307.7 191.9h.4zM307.6 191.9h.5zM307.4 192h.7zM307.4 192.1h.7zM307.4 192.2h.6zM307.4 192.3h.6zM307.4 192.4h.6zM307.4 192.4h.6zM307.4 192.5h.6zM307.4 192.6h.6zM307.4 192.7h.6zM307.4 192.8h.5zM307.4 192.9h.5zM307.4 193h.5zM307.4 193h.5zM307.4 193.1h.5zM307.4 193.2h.5zM307.4 193.3h.5zM307.4 193.4h.5zM307.4 193.5h.4zM307.4 193.5h.4zM307.4 193.6h.4zM307.4 193.7h.4zM307.4 193.8h.4zM307.4 193.9h.4zM307.4 194h.4zM307.4 194.1h.4zM307.4 194.1h.4zM307.4 194.2h.4zM307.4 194.3h.4zM307.4 194.4h.4zM307.4 194.5h.4zM307.4 194.6h.4zM307.4 194.6h.3zM307.4 194.7h.3zM307.4 194.8h.3zM307.4 194.9h.3zM307.4 195h.3zM307.4 195.1h.3zM307.4 195.2h.3zM307.4 195.2h.3zM307.4 195.3h.2zM307.4 195.4h.2zM307.4 195.5h.2zM307.4 195.6h.2zM307.4 195.7h.2zM307.4 195.7h.2zM307.4 195.8h.2z"/>
<path d="M118.1 214.2h4.5zM118.8 214.3h3.9zM119.4 214.4h3.4zM120.1 214.5h2.8zM120.6 214.5h2.3zM121.2 214.6h1.7zM121.9 214.7h1.1zM122.5 214.8h.6z"/>
<path d="M122.4 213.7h.7zM121.8 213.8h1.2zM121 213.9h1.9zM120.3 214h2.6zM119.5 214h3.3zM118.9 214.1h3.8z"/>
<path d="M217.6 213.7h.7zM217.7 213.8h1.2zM217.8 213.9h1.9zM217.8 214h2.6zM217.9 214h3.2zM218 214.1h3.8z"/>
<path d="M218 214.2h4.5zM218 214.3h3.9zM217.9 214.4h3.4zM217.8 214.5h2.8zM217.8 214.5h2.2zM217.8 214.6h1.7zM217.7 214.7h1.1zM217.6 214.8h.6z"/>
<path d="M87.8 230h4.5zM88.5 230h3.9zM89.1 230.1h3.4zM89.7 230.2h2.8zM90.3 230.3h2.2zM90.9 230.4h1.7zM91.6 230.5h1.1zM92.2 230.5h.6z"/>
<path d="M92.2 229.4h.6zM91.6 229.4h1.1zM90.9 229.5h1.7zM90.3 229.6h2.2zM89.7 229.7h2.8zM89.1 229.8h3.4zM88.5 229.9h3.9z"/>
<path d="M247.9 229.4h.6zM248 229.4h1.1zM248 229.5h1.8zM248.1 229.6h2.3zM248.2 229.7h2.8zM248.2 229.8h3.4zM248.2 229.9h4z"/>
<path d="M248.2 230h4.6zM248.2 230h4zM248.2 230.1h3.4zM248.2 230.2h2.8zM248.1 230.3h2.3zM248 230.4h1.8zM248 230.5h1.1zM247.9 230.5h.6z"/>
</g>
<text font-size="15.6" x="310" y="270.1">Деталь</text>
<text font-size="10.6" x="296.4" y="288.5">Сталь 10 ГОСТ 1050-2013</text>
<text font-size="8.5" x="287" y="45.2">Ç6,5</text>
<g font-size="7.8">
<text x="165.3" y="26.8">130</text>
<text x="165.1" y="45.2">100</text>
<text x="353" y="45.2">3</text>
<text x="282.5" y="129.9" transform="rotate(-90 282.5 129.9)">3</text>
<text x="304.9" y="129.9" transform="rotate(-90 304.9 129.9)">0</text>
<text x="282.5" y="132.7" transform="rotate(-90 282.5 132.7)">5</text>
<text x="304.9" y="133.1" transform="rotate(-90 304.9 133.1)">9</text>
<text x="164.1" y="211.7">69,6</text>
<text x="177.2" y="227.4">110</text>
<text x="382.8" y="267.5">0,26</text>
<text x="401" y="267.5">1,5:1</text>
</g>
<g font-size="5.4">
<text x="12.8" y="46.9" transform="rotate(-90 12.8 46.9)">Перв. примен.</text>
<text x="12.8" y="103.8" transform="rotate(-90 12.8 103.8)">Справ. №</text>
<text x="12.8" y="176.7" transform="rotate(-90 12.8 176.7)">Подп. и дата</text>
<text x="12.8" y="205.8" transform="rotate(-90 12.8 205.8)">Инв. № дубл.</text>
<text x="12.8" y="231.6" transform="rotate(-90 12.8 231.6)">Взам. инв. №</text>
<text x="369.1" y="256.8">Лит.</text>
<text x="383.1" y="256.8">Масса</text>
<text x="398" y="256.8">Масштаб</text>
<text x="12.8" y="261.7" transform="rotate(-90 12.8 261.7)">Подп. и дата</text>
<text x="251.2" y="261.8">№ докум.</text>
<text x="273.6" y="261.8">Подп.</text>
<text x="231" y="266.8">Разраб.</text>
<text x="231" y="271.8">Пров.</text>
<text x="231" y="276.8">Т.контр.</text>
<text x="366.9" y="276.8">Лист</text>
<text x="387.9" y="276.8">Листов</text>
<text x="408.4" y="276.8">1</text>
<text x="231" y="286.8">Н.контр.</text>
<text x="7.5" y="292.5" transform="rotate(-90 7.5 292.5)">КОМПАС-3Dv20Учебнаяверсия©2021 ООО&quot;АСКОН-Системыпроектирования&quot;, Россия. Всеправазащищены.</text>
<text x="12.8" y="290.8" transform="rotate(-90 12.8 290.8)">Инв. № подл.</text>
<text x="231" y="291.8">Утв.</text>
<text x="8.5" y="296.7">Недлякоммерческогоиспользования</text>
<text x="306" y="296.8">Копировал</text>
<text x="376" y="296.8">Формат</text>
<text x="396" y="296.8">A3</text>
</g>
<g font-size="5.3">
<text x="231.1" y="261.8">Изм.</text>
<text x="238.1" y="261.8">Лист</text>
<text x="286.1" y="261.8">Дата</text>
</g>
</svg>
